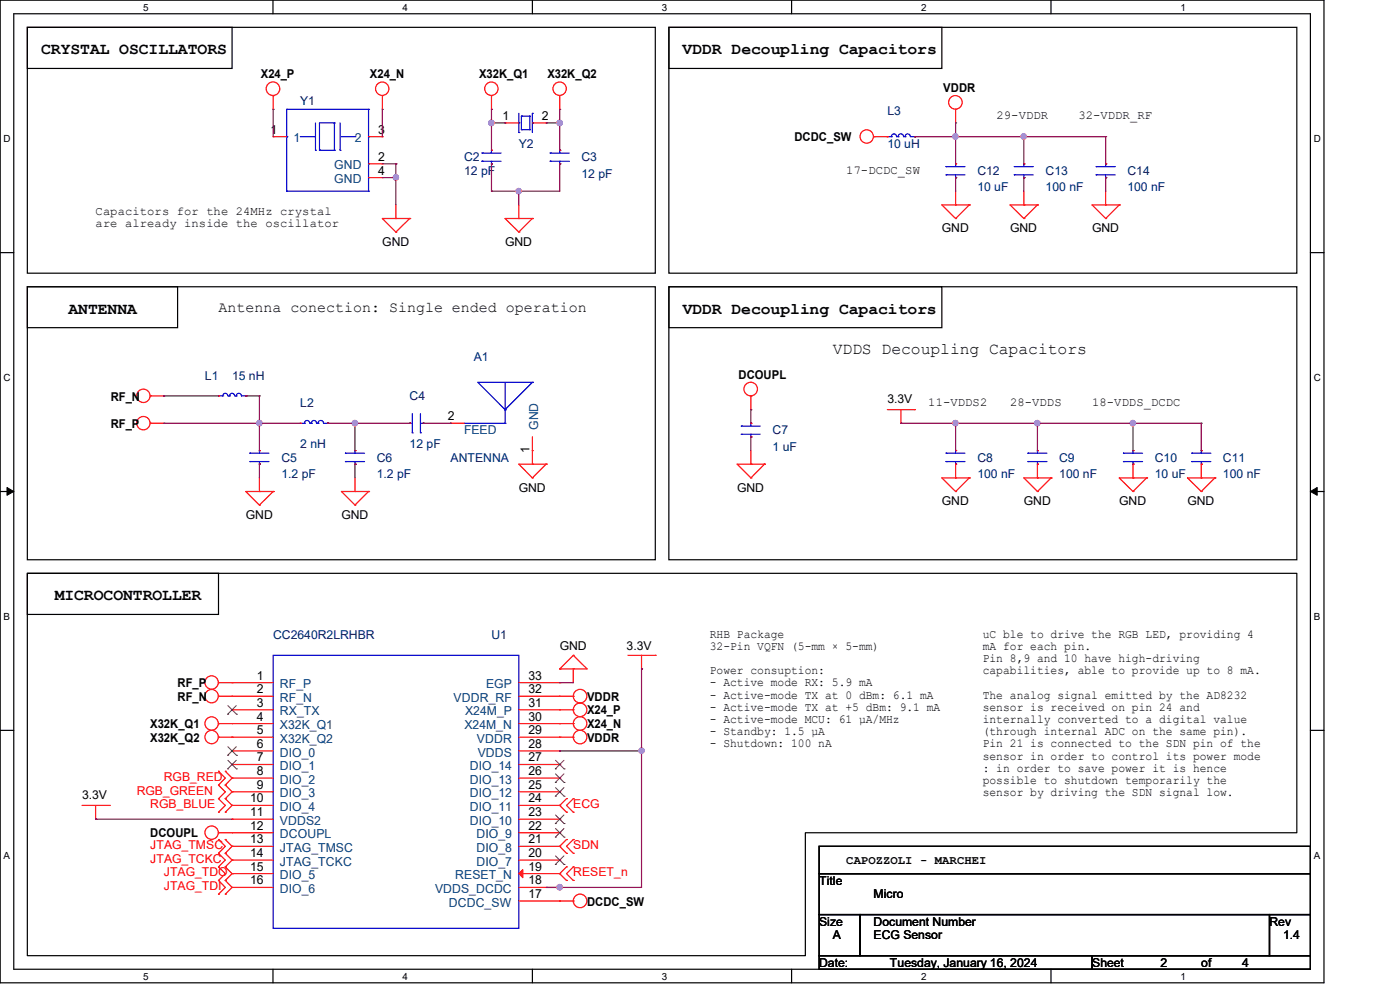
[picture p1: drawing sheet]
<svg xmlns="http://www.w3.org/2000/svg" width="297mm" height="210mm" viewBox="0 0 297 210" stroke-linecap="round" stroke-linejoin="round" font-family="sans-serif">
<path d="M0 0h280.9v208.5h-280.9zM2.9 2.9h275.1v202.7h-275.1z" fill="none" stroke="#000" stroke-width=".25"/>
<g fill="#fff">
<path d="M30.4 .3h1.1v2.4h-1.1z"/>
<path d="M30.4 205.9h1.1v2.3h-1.1z"/>
</g>
<path d="M57.9 0v2.9M57.9 205.6v2.9" fill="none" stroke="#000" stroke-width=".25"/>
<g fill="#fff">
<path d="M85.4 .3h1.1v2.4h-1.1z"/>
<path d="M85.4 205.9h1.1v2.3h-1.1z"/>
</g>
<path d="M112.9 0v2.9M112.9 205.6v2.9" fill="none" stroke="#000" stroke-width=".25"/>
<g fill="#fff">
<path d="M140.4 .3h1.2v2.4h-1.2z"/>
<path d="M140.4 205.9h1.2v2.3h-1.2z"/>
</g>
<path d="M167.9 0v2.9M167.9 205.6v2.9" fill="none" stroke="#000" stroke-width=".25"/>
<g fill="#fff">
<path d="M195.4 .3h1.2v2.4h-1.2z"/>
<path d="M195.4 205.9h1.2v2.3h-1.2z"/>
</g>
<path d="M223 0v2.9M223 205.6v2.9" fill="none" stroke="#000" stroke-width=".25"/>
<g fill="#fff">
<path d="M250.4 .3h1.2v2.4h-1.2z"/>
<path d="M250.4 205.9h1.2v2.3h-1.2z"/>
<path d="M.8 28.2h1.4v2.4h-1.4z"/>
<path d="M278.7 28.2h1.5v2.4h-1.5z"/>
<path d="M.8 78.9h1.4v2.3h-1.4z"/>
<path d="M278.7 78.9h1.5v2.3h-1.5z"/>
</g>
<path d="M0 53.6h2.9M278 53.6h2.9" fill="none" stroke="#000" stroke-width=".25"/>
<g fill="#fff">
<path d="M.8 129.6h1.3v2.3h-1.3z"/>
<path d="M278.7 129.6h1.4v2.3h-1.4z"/>
</g>
<path d="M0 104.3h2.9M278 104.3h2.9" fill="none" stroke="#000" stroke-width=".25"/>
<path d="M1.5 103.4l1.4 .9-1.4 .8zM278 104.3l1.4-.9v1.7z" fill="#000" stroke="#000" stroke-width=".21"/>
<g fill="#fff">
<path d="M.8 180.3h1.3v2.3h-1.3z"/>
<path d="M278.7 180.3h1.4v2.3h-1.4z"/>
</g>
<g fill="none" stroke="#000" stroke-width=".25">
<path d="M5.8 5.8h133.2v52.2h-133.2zM5.8 5.8h43.4v8.7h-43.4zM141.9 5.8h133.2v52.2h-133.2zM141.9 5.8h57.9v8.7h-57.9zM5.8 60.8h31.9v8.7h-31.9zM5.8 60.8h133.2v57.9h-133.2zM141.9 60.8h133.2v57.9h-133.2zM141.9 60.8h57.9v8.7h-57.9zM5.8 121.6h40.6v8.7h-40.6zM5.8 121.6h269.3v55.1h-104.2v26h-165.1zM0 154.9h2.9M278 154.9h2.9"/>
<path d="M173.8 179.5h104.2v5.8h-104.2zM173.8 185.3h104.2v8.7h-104.2zM173.8 194h8.7v8.7h-8.7zM182.5 194h86.8v8.7h-86.8zM269.3 194h8.7v8.7h-8.7zM173.8 202.7h57.9v2.9h-57.9zM231.7 202.7h46.3v2.9h-46.3z"/>
</g>
<g fill="none" stroke="#f00" stroke-width=".25">
<path d="M58 20.3h.1M58 29h.1M58 29h2.8M58 20.3v2.9M78.2 29h2.9M78.2 34.8h2.9M78.2 37.7h2.9M81.1 20.3h.1M81.1 34.8h.1M81.1 29h.1M81.1 37.7h.1M81.1 20.3v2.9"/>
<path d="M104.3 20.3h.1M104.3 34.8h.1M104.3 31.9h.1M104.3 20.3v2.9M107.1 26.1h.1M107.1 26.1h3M112.9 26.1h3M115.9 26.1h.1M118.7 20.3h.1M118.7 34.8h.1M118.7 31.9h.1M118.7 20.3v2.9"/>
<path d="M185.3 29h.1M185.3 29h3M188.3 29h.1M194 29h.1M202.7 23.2h.1M202.7 37.7h.1M202.7 34.8h.1M202.7 23.2v2.9M217.2 37.7h.1M217.2 34.8h.1M234.6 37.7h.1M234.6 34.8h.1"/>
<path d="M84 46.4h.1M84 49.2h.1M84 43.5v2.9M86.9 46.4h.1M86.9 46.4h-5.8l2.9 2.8M86.9 46.4l-2.9 2.8M110.1 46.4h.1M110.1 49.2h.1M110.1 43.5v2.9M112.9 46.4h.1M112.9 46.4h-5.8l3 2.8M112.9 46.4l-2.8 2.8"/>
<path d="M202.7 43.5h.1M202.7 46.4h.1M202.7 40.6v2.9M205.6 43.5h.1M205.6 43.5h-5.8l2.9 2.9M205.6 43.5l-2.9 2.9M217.2 43.5h.1M217.2 46.4h.1M217.2 40.6v2.9M220.1 43.5h.1M220.1 43.5h-5.8l2.9 2.9M220.1 43.5l-2.9 2.9"/>
<path d="M234.6 43.5h.1M234.6 46.4h.1M234.6 40.6v2.9M237.4 43.5h.1M237.4 43.5h-5.7l2.9 2.9M237.4 43.5l-2.8 2.9M31.9 84h.1M31.9 89.8h.1M31.9 84h2.9M31.9 89.8h2.9M46.4 84h.1M52.2 84h.1"/>
<path d="M55 98.5h.1M55 95.6h.1M63.7 89.8h.1M69.5 89.8h.1M75.3 98.5h.1M75.3 95.6h.1M86.9 89.8h.1M89.8 89.8h.1M95.6 89.8h.1M95.6 89.8h2.9M112.9 98.5h.1M112.9 95.6h.1"/>
<path d="M112.9 92.7v5.8M115.9 98.5h.1M115.9 98.5h-5.8l2.8 2.9M115.9 98.5l-3 2.9M159.3 84h.1M159.3 98.5h.1M159.3 92.7h.1M159.3 89.8h.1M159.3 84v2.9M159.3 95.6v2.9M162.2 98.5h.1M162.2 98.5h-5.8l2.9 2.9"/>
<path d="M162.2 98.5l-2.9 2.9M188.3 86.9h5.7M191.1 89.8h.1M191.1 86.9v2.9M194 86.9h.1M202.7 98.5h.1M202.7 95.6h.1M202.7 98.5v2.9M220.1 98.5h.1M220.1 95.6h.1M220.1 98.5v2.9M240.4 98.5h.1"/>
<path d="M240.4 95.6h.1M240.4 98.5v2.9M254.8 98.5h.1M254.8 95.6h.1M254.8 98.5v2.9M55 104.3h.1M55 107.1h.1M55 101.4v2.9M58 104.3h.1M58 104.3h-5.8l2.8 2.8M58 104.3l-3 2.8M75.3 104.3h.1"/>
<path d="M75.3 107.1h.1M75.3 101.4v2.9M78.2 104.3h.1M78.2 104.3h-5.8l2.9 2.8M78.2 104.3l-2.9 2.8M112.9 101.4h.1M159.3 101.4h.1M202.7 101.4h.1M202.7 104.3h.1M205.6 101.4h.1M205.6 101.4h-5.8l2.9 2.9M205.6 101.4l-2.9 2.9"/>
<path d="M220.1 101.4h.1M220.1 104.3h.1M223 101.4h.1M223 101.4h-5.8l2.9 2.9M223 101.4l-2.9 2.9M240.4 101.4h.1M240.4 104.3h.1M243.2 101.4h.1M243.2 101.4h-5.8l3 2.9M243.2 101.4l-2.8 2.9M254.8 101.4h.1M254.8 104.3h.1"/>
<path d="M257.7 101.4h.1M257.7 101.4h-5.8l2.9 2.9M257.7 101.4l-2.9 2.9M121.6 139h.1M121.6 139l2.9 2.9h-5.8M121.6 139l-2.9 2.9M133.2 139h5.8M136.1 139v2.9M139 139h.1M46.4 153.5h.1M46.4 156.4h.1M46.4 147.7h.1"/>
<path d="M46.4 144.8h.1M46.4 153.5h11.6M46.4 156.4h11.6M46.4 147.7h11.6M46.4 144.8h11.6M49.2 144.8h.1M49.2 147.7h.1M49.2 150.6h.1M49.2 153.5h.1M49.2 156.4h.1M49.2 159.3h.1M49.2 150.6h8.8"/>
<path d="M49.2 159.3h8.8M110.1 153.5h11.5M110.1 156.4h11.5M110.1 150.6h11.5M110.1 147.7h11.5M110.1 144.8h8.6M110.1 159.3h8.6M118.7 141.9h.1M118.7 159.3h.1M118.7 156.4h.1M118.7 153.5h.1M118.7 150.6h.1"/>
<path d="M118.7 147.7h.1M118.7 144.8h.1M121.6 150.6h.1M121.6 153.5h.1M121.6 156.4h.1M121.6 147.7h.1M121.6 141.9h.1M121.6 141.9v2.9M136.1 141.9h.1M17.4 170.9h5.8M20.3 173.8h.1M20.3 170.9v2.9"/>
<path d="M23.2 170.9h.1M46.4 176.7h.1M46.4 178.1h.1M46.4 169.4h.1M46.4 172.3h.1M46.4 166.5h.1M46.4 163.6h.1M46.4 176.7h11.6M46.4 178.1l1.4 1.4-1.4 1.5M46.4 169.4l1.4 1.5-1.4 1.4M46.4 166.5l1.4 1.5-1.4 1.4M46.4 163.6l1.4 1.5-1.4 1.4"/>
<path d="M47.8 178.1h.1M47.8 172.3h.1M47.8 169.4h.1M47.8 166.5h.1M47.8 163.6h.1M47.8 178.1l1.4 1.4M47.8 169.4l1.4 1.5M47.8 166.5l1.4 1.5M47.8 163.6l1.4 1.5M49.2 162.2h.1M49.2 165.1h.1M49.2 168h.1"/>
<path d="M49.2 170.9h.1M49.2 173.8h.1M49.2 176.7h.1M49.2 179.5h.1M49.2 170.9h8.8M49.2 179.5l-1.4 1.5M49.2 170.9l-1.4 1.4M49.2 168l-1.4 1.4M49.2 165.1l-1.4 1.4M49.2 162.2h8.8M49.2 165.1h8.8M49.2 168h8.8"/>
<path d="M49.2 173.8h8.8M49.2 179.5h8.8M110.1 176.7h8.6M110.1 170.9h8.6M110.1 162.2h8.6M110.1 165.1h8.6M110.1 168h8.6M110.1 173.8h8.6M110.1 179.5h8.6M118.7 179.5h.1M118.7 176.7h.1M118.7 173.8h.1"/>
<path d="M118.7 170.9h.1M118.7 168h.1M118.7 165.1h.1M118.7 162.2h.1M118.7 170.9l1.5 1.4M118.7 179.5l1.5 1.5M120.2 169.4h.1M120.2 172.3h.1M120.2 178.1h.1M120.2 169.4l-1.5 1.5M120.2 178.1l-1.5 1.4M121.6 172.3h.1"/>
<path d="M121.6 169.4h.1M121.6 178.1h.1M121.6 169.4l-1.4 1.5 1.4 1.4M121.6 178.1l-1.4 1.4 1.4 1.5M46.4 181h.1M46.4 183.9h.1M46.4 186.8h.1M46.4 189.7h.1M46.4 181l1.4 1.5-1.4 1.4M46.4 183.9l1.4 1.4-1.4 1.5M46.4 186.8l1.4 1.5-1.4 1.4M47.8 181h.1"/>
<path d="M47.8 183.9h.1M47.8 186.8h.1M47.8 189.7h.1M47.8 181l1.4 1.5M47.8 183.9l1.4 1.4M47.8 186.8l1.4 1.5M49.2 182.5h.1M49.2 185.3h.1M49.2 188.3h.1M49.2 182.5l-1.4 1.4M49.2 185.3l-1.4 1.5M49.2 188.3l-1.4 1.4"/>
<path d="M49.2 182.5h8.8M49.2 185.3h8.8M49.2 188.3h8.8M110.1 191.1h11.5M110.1 182.5h8.6M110.1 185.3h8.6M110.1 188.3h8.6M118.7 191.1h.1M118.7 188.3h.1M118.7 185.3h.1M118.7 182.5h.1M118.7 185.3l1.5 1.5"/>
<path d="M120.2 183.9h.1M120.2 186.8h.1M120.2 181h.1M120.2 183.9l-1.5 1.4M121.6 191.1h.1M121.6 186.8h.1M121.6 183.9h.1M121.6 181h.1M121.6 183.9l-1.4 1.4 1.4 1.5"/>
<circle cx="57.9" cy="18.8" r="1.44"/>
<circle cx="81.1" cy="18.8" r="1.42"/>
<circle cx="104.2" cy="18.8" r="1.42"/>
<circle cx="118.7" cy="18.8" r="1.42"/>
<circle cx="183.9" cy="29" r="1.42"/>
<circle cx="202.7" cy="21.7" r="1.44"/>
<circle cx="30.4" cy="84" r="1.42"/>
<circle cx="30.4" cy="89.8" r="1.42"/>
<circle cx="159.3" cy="82.5" r="1.44"/>
<circle cx="44.9" cy="147.7" r="1.42"/>
<circle cx="44.9" cy="144.8" r="1.42"/>
<circle cx="44.9" cy="156.4" r="1.42"/>
<circle cx="44.9" cy="153.5" r="1.42"/>
<circle cx="123.1" cy="147.7" r="1.44"/>
<circle cx="123.1" cy="156.4" r="1.44"/>
<circle cx="123.1" cy="150.6" r="1.44"/>
<circle cx="123.1" cy="153.5" r="1.44"/>
<circle cx="44.9" cy="176.6" r="1.42"/>
<circle cx="123.1" cy="191.1" r="1.44"/>
</g>
<g fill="none" stroke="#00f" stroke-width=".25">
<path d="M60.8 23.2h.1M60.8 29h.1M60.8 23.2v17.4M60.8 23.2h17.4M63.7 29h2.9M66.6 29h.1M66.9 31.9h.1M66.9 26.1v5.8M67.8 31.9h.1M67.8 31.9h3.2M71 26.1h.1M71 31.9h.1"/>
<path d="M71 26.1h-3.2v5.8M71 26.1v5.8M72.1 31.9h.1M72.1 26.1v5.8M72.4 29h2.9M75.3 29h.1M78.2 23.2h.1M78.2 29h.1M78.2 34.8h.1M78.2 37.7h.1M78.2 23.2v17.4M102.2 34.2h.1"/>
<path d="M102.2 32.5h.1M102.2 34.2h4.1M102.2 32.5h4.1M104.3 31.9h.1M104.3 34.8h.1M104.3 31.9v.6M104.3 34.2v.6M110.1 28.1h.1M110.1 26.1h.1M110.1 24v4.1M110.6 27.5h.1M110.6 24.6h.1"/>
<path d="M110.6 24.6h1.8M110.6 27.5h1.8M110.6 24.6v2.9M112.4 24.6h.1M112.4 27.5h.1M112.4 24.6v2.9M112.9 24h.1M112.9 26.1h.1M112.9 24v4.1M116.7 34.2h.1M116.7 32.5h.1M116.7 34.2h4.1"/>
<path d="M116.7 32.5h4.1M118.7 31.9h.1M118.7 34.8h.1M118.7 31.9v.6M118.7 34.2v.6M188.3 29h.8M189.1 29h.1M190.2 29a.55 .55 0 0 0-.5-.6 .55 .55 0 0 0-.6 .6M190.2 29h.3M190.5 29h.1M191.7 29a.57 .57 0 0 0-.6-.6 .57 .57 0 0 0-.6 .6M191.7 29h.3"/>
<path d="M192 29h.1M193.1 29a.55 .55 0 0 0-.5-.6 .55 .55 0 0 0-.6 .6M193.2 29h.8M194 29h.1M200.7 37.1h.1M200.7 35.3h.1M200.7 37.1h4M200.7 35.3h4M202.7 34.8h.1M202.7 37.7h.1M202.7 34.8v.5M202.7 37.1v.6"/>
<path d="M215.2 37.1h.1M215.2 35.3h.1M215.2 37.1h4M215.2 35.3h4M217.2 34.8h.1M217.2 37.7h.1M217.2 34.8v.5M217.2 37.1v.6M232.5 37.1h.1M232.5 35.3h.1M232.5 37.1h4.1M232.5 35.3h4.1"/>
<path d="M234.6 34.8h.1M234.6 37.7h.1M234.6 34.8v.5M234.6 37.1v.6M60.8 40.6h.1M60.8 40.6h17.4M78.2 40.6h.1M46.4 84h.8M47.2 84a.55 .55 0 0 1 .6-.6 .55 .55 0 0 1 .5 .6h.4M47.2 84h.1M48.7 84a.55 .55 0 0 1 .5-.6 .55 .55 0 0 1 .6 .6h.3M48.7 84h.1"/>
<path d="M50.1 84a.55 .55 0 0 1 .6-.6 .55 .55 0 0 1 .5 .6M50.1 84h.1M51.3 84h.9M52.2 84h.1M53 97.9h.1M53 96.1h.1M53 97.9h4.1M53 96.1h4.1M55 95.6h.1M55 98.5h.1M55 95.6v.5M55 97.9v.6"/>
<path d="M63.7 89.8h.9M64.6 89.8h.1M65.7 89.8a.55 .55 0 0 0-.5-.6 .55 .55 0 0 0-.6 .6M65.7 89.8h.3M66 89.8h.1M67.1 89.8a.55 .55 0 0 0-.5-.6 .55 .55 0 0 0-.6 .6M67.2 89.8h.3M67.5 89.8h.1M68.6 89.8a.57 .57 0 0 0-.5-.6 .57 .57 0 0 0-.6 .6M68.7 89.8h.8M69.5 89.8h.1M73.3 97.9h.1"/>
<path d="M73.3 96.1h.1M73.3 97.9h4M73.3 96.1h4M75.3 95.6h.1M75.3 98.5h.1M75.3 95.6v.5M75.3 97.9v.6M86.9 89.8h.1M86.9 89.8h.6M87.5 91.8h.1M87.5 87.8v4M89.2 91.8h.1"/>
<path d="M89.2 87.8v4M89.2 89.8h.6M89.8 89.8h.1M98.5 89.8h8.6M107.1 89.8h.1M107.1 86.9h.1M107.1 81.1v8.7M112.9 81.1h.1M112.9 81.1l-5.8 5.8M112.9 81.1h-11.5l5.7 5.8M157.3 92.1h.1M157.3 90.4h.1"/>
<path d="M157.3 92.1h4M157.3 90.4h4M159.3 89.8h.1M159.3 92.7h.1M159.3 89.8v.6M159.3 92.1v.6M200.7 97.9h.1M200.7 96.1h.1M200.7 97.9h4M200.7 96.1h4M202.7 95.6h.1M202.7 98.5h.1"/>
<path d="M202.7 95.6v.5M202.7 97.9v.6M218.1 97.9h.1M218.1 96.1h.1M218.1 97.9h4M218.1 96.1h4M220.1 95.6h.1M220.1 98.5h.1M220.1 95.6v.5M220.1 97.9v.6M238.3 97.9h.1M238.3 96.1h.1"/>
<path d="M238.3 97.9h4.1M238.3 96.1h4.1M240.4 95.6h.1M240.4 98.5h.1M240.4 95.6v.5M240.4 97.9v.6M252.8 97.9h.1M252.8 96.1h.1M252.8 97.9h4.1M252.8 96.1h4.1M254.8 95.6h.1M254.8 98.5h.1"/>
<path d="M254.8 95.6v.5M254.8 97.9v.6M58 139h52.1v57.9h-52.1z"/>
</g>
<g fill="none" stroke="#804000" stroke-width=".21">
<path d="M48.3 151.5h.1M48.3 149.7l1.9 1.8M48.3 158.4l1.9 1.8M50.1 149.7l-1.8 1.8M50.1 158.4l-1.8 1.8M50.2 151.5h.1M48.3 160.2h.1M48.3 163.1h.1M48.3 161.3l1.9 1.8M50.1 161.3l-1.8 1.8M50.2 160.2h.1M50.2 163.1h.1"/>
<path d="M117.8 177.6h.1M117.8 174.7h.1M117.8 168.9h.1M117.8 166h.1M117.8 163.1h.1M117.9 175.8l1.8 1.8M117.9 172.9l1.8 1.8M117.9 167.1l1.8 1.8M117.9 164.2l1.8 1.8M117.9 161.3l1.8 1.8M119.6 175.8l-1.8 1.8M119.6 172.9l-1.8 1.8"/>
<path d="M119.6 167.1l-1.8 1.8M119.6 164.2l-1.8 1.8M119.6 161.3l-1.8 1.8M119.7 177.6h.1M119.7 174.7h.1M119.7 168.9h.1M119.7 166h.1M119.7 163.1h.1M117.8 183.4h.1M117.9 181.6l1.8 1.8M119.6 181.6l-1.8 1.8M119.7 183.4h.1"/>
</g>
<path d="M110.1 185.3l.8-.8v1.7z" fill="#f00" stroke="#f00" stroke-width=".25"/>
<g fill="none" stroke="#800040" stroke-width=".25">
<path d="M58 23.2h.1M58 23.2v5.8M81.1 23.2h.1M81.1 23.2v5.8M81.1 34.8h2.9M81.1 37.7h2.9M84 34.8h.1M84 37.7h.1M84 34.8v8.7M104.3 23.2h.1M104.3 26.1h.1M104.3 34.8h.1"/>
<path d="M104.3 23.2v8.7M104.3 34.8v5.8M104.3 26.1h2.8M107.1 26.1h.1M115.9 26.1h2.8M118.7 23.2h.1M118.7 34.8h.1M118.7 26.1h.1M118.7 23.2v8.7M118.7 34.8v5.8h-14.4M194 29h.1M194 29h40.6"/>
<path d="M202.7 26.1h.1M202.7 29h.1M202.7 37.7h.1M202.7 26.1v8.7M202.7 37.7v2.9M217.2 29h.1M217.2 37.7h.1M217.2 29v5.8M217.2 37.7v2.9M234.6 29h.1M234.6 37.7h.1M234.6 29v5.8"/>
<path d="M234.6 37.7v2.9M104.3 40.6h.1M110.1 40.6h.1M110.1 40.6v2.9M34.8 84h.1M34.8 89.8h.1M34.8 84h11.6M34.8 89.8h28.9M52.2 84h.1M52.2 84h2.8M55 84h.1M55 89.8h.1"/>
<path d="M55 98.5h.1M55 84v11.6M55 98.5v2.9M69.5 89.8h.1M69.5 89.8h17.4M75.3 89.8h.1M75.3 98.5h.1M75.3 89.8v5.8M75.3 98.5v2.9M89.8 89.8h5.8M95.6 89.8h.1M159.3 86.9h.1"/>
<path d="M159.3 92.7h.1M159.3 86.9v2.9M159.3 92.7v2.9M191.1 89.8h.1M191.1 89.8h63.7M202.7 89.8h.1M202.7 89.8v5.8M220.1 89.8h.1M220.1 89.8v5.8M240.4 89.8h.1M240.4 89.8v5.8M254.8 89.8h.1"/>
<path d="M254.8 89.8v5.8M118.7 159.3h.1M118.7 144.8h.1M118.7 159.3h17.4M118.7 144.8h2.9M136.1 141.9h.1M136.1 159.3h.1M136.1 141.9v46.4h-20.2M20.3 173.8h.1M20.3 173.8h28.9M115.9 188.3h.1M118.7 188.3h.1"/>
</g>
<g fill="#f0f" stroke="#f0f" stroke-width=".25">
<circle cx="55" cy="89.8" r=".56"/>
<circle cx="75.3" cy="89.8" r=".57"/>
<circle cx="104.2" cy="26.1" r=".57"/>
<circle cx="110" cy="40.6" r=".56"/>
<circle cx="220.1" cy="89.8" r=".57"/>
<circle cx="202.7" cy="89.8" r=".56"/>
<circle cx="240.3" cy="89.8" r=".56"/>
<circle cx="217.2" cy="29" r=".56"/>
<circle cx="202.7" cy="29" r=".56"/>
<circle cx="118.7" cy="188.2" r=".57"/>
<circle cx="136.1" cy="159.3" r=".56"/>
<circle cx="118.7" cy="26.1" r=".57"/>
<circle cx="84" cy="37.6" r=".56"/>
</g>
<g font-size="3.5">
<text x="8.7" y="11.6">CRYSTAL OSCILLATORS</text>
<text x="144.8" y="11.6">VDDR Decoupling Capacitors</text>
<text x="14.5" y="66.5">ANTENNA</text>
<text x="144.8" y="66.5">VDDR Decoupling Capacitors</text>
<text x="176.7" y="75.2">VDDS Decoupling Capacitors</text>
<text x="11.6" y="127.4">MICROCONTROLLER</text>
</g>
<text font-size="3.2" x="46.4" y="66.2">Antenna conection: Single ended operation</text>
<g font-size="2.6">
<text x="55.3" y="16.6">X24_P</text>
<text x="78.5" y="16.6">X24_N</text>
<text x="101.6" y="16.6">X32K_Q1</text>
<text x="116.1" y="16.6">X32K_Q2</text>
<text x="200.1" y="19.5">VDDR</text>
<text x="57.4" y="28.4">1</text>
<text x="80.2" y="28.4">3</text>
<text x="106.6" y="25.4">1</text>
<text x="115" y="25.4">2</text>
<text x="168.5" y="29.9">DCDC_SW</text>
<text x="211.4" y="25.3">29-VDDR</text>
<text x="228.8" y="25.3">32-VDDR_RF</text>
<text x="80.2" y="34.1">2</text>
<text x="80.2" y="37">4</text>
<text x="179.5" y="36.8">17-DCDC_SW</text>
<text x="20.3" y="45.6">Capacitors for the 24MHz crystal</text>
<text x="20.3" y="48.1">are already inside the oscillator</text>
<text x="81.1" y="52.2">GND</text>
<text x="107.1" y="52.2">GND</text>
<text x="199.8" y="49.3">GND</text>
<text x="214.3" y="49.3">GND</text>
<text x="231.7" y="49.3">GND</text>
<text x="156.7" y="80.3">DCOUPL</text>
<text x="23.5" y="85">RF_N</text>
<text x="95" y="89.2">2</text>
<text x="188.3" y="85.5">3.3V</text>
<text x="196.9" y="86.1">11-VDDS2</text>
<text x="214.3" y="86.1">28-VDDS</text>
<text x="231.7" y="86.1">18-VDDS_DCDC</text>
<text x="23.5" y="90.8">RF_P</text>
<text x="112.3" y="96.1" transform="rotate(-90 112.3 96.1)">1</text>
<text x="110.1" y="104.3">GND</text>
<text x="156.4" y="104.3">GND</text>
<text x="199.8" y="107.2">GND</text>
<text x="217.2" y="107.2">GND</text>
<text x="237.4" y="107.2">GND</text>
<text x="251.9" y="107.2">GND</text>
<text x="52.2" y="110.1">GND</text>
<text x="72.4" y="110.1">GND</text>
<text x="118.7" y="137.9">GND</text>
<text x="132.9" y="137.9">3.3V</text>
<text x="150.6" y="135.3">RHB Package</text>
<text x="150.6" y="137.9">32-Pin VQFN (5-mm × 5-mm)</text>
<text x="208.5" y="135.3">uC ble to drive the RGB LED, providing 4</text>
<text x="208.5" y="137.9">mA for each pin.</text>
<text x="150.6" y="143">Power consuption:</text>
<text x="208.5" y="140.5">Pin 8,9 and 10 have high-driving</text>
<text x="208.5" y="143">capabilities, able to provide up to 8 mA.</text>
<text x="37.7" y="148.7">RF_N</text>
<text x="37.7" y="145.8">RF_P</text>
<text x="54.5" y="144.2">1</text>
<text x="54.5" y="147.1">2</text>
<text x="54.5" y="149.9">3</text>
<text x="112.1" y="149.9">31</text>
<text x="112.1" y="147.1">32</text>
<text x="112.1" y="144.2">33</text>
<text x="124.5" y="148.7">VDDR</text>
<text x="150.6" y="145.6">- Active mode RX: 5.9 mA</text>
<text x="150.6" y="148.2">- Active-mode TX at 0 dBm: 6.1 mA</text>
<text x="208.5" y="148.2">The analog signal emitted by the AD8232</text>
<text x="31.9" y="154.5">X32K_Q1</text>
<text x="54.5" y="152.9">4</text>
<text x="54.5" y="155.7">5</text>
<text x="112.1" y="155.7">29</text>
<text x="112.1" y="152.9">30</text>
<text x="124.5" y="151.6">X24_P</text>
<text x="124.5" y="154.5">X24_N</text>
<text x="150.6" y="150.8">- Active-mode TX at +5 dBm: 9.1 mA</text>
<text x="150.6" y="153.4">- Active-mode MCU: 61 µA/MHz</text>
<text x="150.6" y="156">- Standby: 1.5 µA</text>
<text x="208.5" y="150.8">sensor is received on pin 24 and</text>
<text x="208.5" y="153.4">internally converted to a digital value</text>
<text x="208.5" y="156">(through internal ADC on the same pin).</text>
<text x="31.9" y="157.4">X32K_Q2</text>
<text x="54.5" y="158.7">6</text>
<text x="54.5" y="161.5">7</text>
<text x="112.1" y="161.5">27</text>
<text x="112.1" y="158.7">28</text>
<text x="124.5" y="157.4">VDDR</text>
<text x="150.6" y="158.5">- Shutdown: 100 nA</text>
<text x="208.5" y="158.5">Pin 21 is connected to the SDN pin of the</text>
<text x="208.5" y="161.1">sensor in order to control its power mode</text>
<text x="54.5" y="164.4">8</text>
<text x="54.5" y="167.3">9</text>
<text x="112.1" y="167.3">25</text>
<text x="112.1" y="164.4">26</text>
<text x="208.5" y="163.7">: in order to save power it is hence</text>
<text x="208.5" y="166.3">possible to shutdown temporarily the</text>
<text x="17.4" y="169.4">3.3V</text>
<text x="53" y="170.2">10</text>
<text x="53" y="173.1">11</text>
<text x="112.1" y="173.1">23</text>
<text x="112.1" y="170.2">24</text>
<text x="208.5" y="168.9">sensor by driving the SDN signal low.</text>
<text x="31.9" y="177.6">DCOUPL</text>
<text x="53" y="176">12</text>
<text x="53" y="178.9">13</text>
<text x="112.1" y="178.9">21</text>
<text x="112.1" y="176">22</text>
<text x="53" y="181.8">14</text>
<text x="53" y="184.7">15</text>
<text x="112.1" y="184.7">19</text>
<text x="112.1" y="181.8">20</text>
<text x="179.5" y="183.4">CAPOZZOLI - MARCHEI</text>
<text x="53" y="187.6">16</text>
<text x="112.1" y="190.5">17</text>
<text x="112.1" y="187.6">18</text>
<text x="173.8" y="187.7">Title</text>
<text x="185.3" y="190.6">Micro</text>
<text x="124.5" y="192.1">DCDC_SW</text>
<text x="173.8" y="196.3">Size</text>
<text x="185.3" y="196.3">Document Number</text>
<text x="269.3" y="196.3">Rev</text>
<text x="176.7" y="199.3">A</text>
<text x="185.3" y="199.3">ECG Sensor</text>
<text x="272.2" y="199.3">1.4</text>
<text x="173.8" y="205.1">Date:</text>
<text x="188.8" y="205.1">Tuesday, January 16, 2024</text>
<text x="231.7" y="205.1">Sheet</text>
<text x="246.2" y="205.1">2</text>
<text x="254.8" y="205.1">of</text>
<text x="263.5" y="205.1">4</text>
</g>
<g font-size="2.6" fill="#000080">
<text x="63.7" y="22.4">Y1</text>
<text x="188.3" y="24.3">L3</text>
<text x="98.5" y="34.2">C2</text>
<text x="110.1" y="31.3">Y2</text>
<text x="123.4" y="34.2">C3</text>
<text x="188.3" y="31.3">10 uH</text>
<text x="98.5" y="37.1">12 pF</text>
<text x="123.4" y="37.7">12 pF</text>
<text x="207.3" y="37.1">C12</text>
<text x="207.3" y="40.6">10 uF</text>
<text x="221.8" y="37.1">C13</text>
<text x="221.8" y="40.6">100 nF</text>
<text x="239.2" y="37.1">C14</text>
<text x="239.2" y="40.6">100 nF</text>
<text x="100.5" y="76.5">A1</text>
<text x="43.5" y="80.5">L1</text>
<text x="49.2" y="80.5">15 nH</text>
<text x="63.7" y="86.3">L2</text>
<text x="86.9" y="84.9">C4</text>
<text x="63.7" y="95">2 nH</text>
<text x="86.9" y="95">12 pF</text>
<text x="163.9" y="92.1">C7</text>
<text x="163.9" y="95.6">1 uF</text>
<text x="59.7" y="97.9">C5</text>
<text x="59.7" y="101.4">1.2 pF</text>
<text x="79.9" y="97.9">C6</text>
<text x="79.9" y="101.4">1.2 pF</text>
<text x="95.6" y="97.9">ANTENNA</text>
<text x="207.3" y="97.9">C8</text>
<text x="207.3" y="101.4">100 nF</text>
<text x="224.7" y="97.9">C9</text>
<text x="224.7" y="101.4">100 nF</text>
<text x="245" y="97.9">C10</text>
<text x="245" y="101.4">10 uF</text>
<text x="259.5" y="97.9">C11</text>
<text x="259.5" y="101.4">100 nF</text>
<text x="58" y="135.6">CC2640R2LRHBR</text>
<text x="104.3" y="135.6">U1</text>
</g>
<g font-size="2.6" fill="#004080">
<text x="62.3" y="30.2">1</text>
<text x="70.9" y="35.9">GND</text>
<text x="75.3" y="30.2">2</text>
<text x="70.9" y="38.9">GND</text>
<text x="98.5" y="92.1">FEED</text>
<text x="114.2" y="91.2" transform="rotate(-90 114.2 91.2)">GND</text>
<text x="59.4" y="146">RF_P</text>
<text x="59.4" y="148.9">RF_N</text>
<text x="96.2" y="148.9">VDDR_RF</text>
<text x="103.1" y="146">EGP</text>
<text x="59.4" y="151.8">RX_TX</text>
<text x="59.4" y="154.7">X32K_Q1</text>
<text x="98.5" y="154.7">X24M_N</text>
<text x="98.7" y="151.8">X24M_P</text>
<text x="59.4" y="157.6">X32K_Q2</text>
<text x="59.4" y="160.5">DIO_0</text>
<text x="101.2" y="157.6">VDDR</text>
<text x="101.3" y="160.5">VDDS</text>
<text x="59.4" y="163.4">DIO_1</text>
<text x="59.4" y="166.2">DIO_2</text>
<text x="99.7" y="166.2">DIO_13</text>
<text x="99.7" y="163.4">DIO_14</text>
<text x="59.4" y="169.2">DIO_3</text>
<text x="59.4" y="172">DIO_4</text>
<text x="99.7" y="172">DIO_11</text>
<text x="99.7" y="169.2">DIO_12</text>
<text x="59.4" y="175">VDDS2</text>
<text x="59.4" y="177.8">DCOUPL</text>
<text x="99.7" y="175">DIO_10</text>
<text x="101.1" y="177.8">DIO_9</text>
<text x="59.4" y="180.7">JTAG_TMSC</text>
<text x="59.4" y="183.6">JTAG_TCKC</text>
<text x="101.1" y="183.6">DIO_7</text>
<text x="101.1" y="180.7">DIO_8</text>
<text x="59.4" y="186.5">DIO_5</text>
<text x="59.4" y="189.4">DIO_6</text>
<text x="92.3" y="189.4">VDDS_DCDC</text>
<text x="96.6" y="186.5">RESET_N</text>
<text x="95.2" y="192.3">DCDC_SW</text>
</g>
<g font-size="2.6" fill="#f00">
<text x="34.8" y="165.6">RGB_RED</text>
<text x="29" y="168.6">RGB_GREEN</text>
<text x="31.9" y="171.4">RGB_BLUE</text>
<text x="121.6" y="171.4">ECG</text>
<text x="31.9" y="180.1">JTAG_TMSC</text>
<text x="31.9" y="183">JTAG_TCKC</text>
<text x="34.8" y="185.9">JTAG_TDO</text>
<text x="121.6" y="185.9">RESET_n</text>
<text x="121.6" y="180.1">SDN</text>
<text x="34.8" y="188.8">JTAG_TDI</text>
</g>
<g font-size="2.1">
<text x="30.4" y="2.2">5</text>
<text x="85.4" y="2.2">4</text>
<text x="140.4" y="2.2">3</text>
<text x="195.4" y="2.2">2</text>
<text x="250.4" y="2.2">1</text>
<text x=".8" y="30.1">D</text>
<text x="278.7" y="30.1">D</text>
<text x=".8" y="80.8">C</text>
<text x="278.7" y="80.8">C</text>
<text x=".8" y="131.5">B</text>
<text x="278.7" y="131.5">B</text>
<text x=".8" y="182.2">A</text>
<text x="278.7" y="182.2">A</text>
<text x="30.4" y="207.8">5</text>
<text x="85.4" y="207.8">4</text>
<text x="140.4" y="207.8">3</text>
<text x="195.4" y="207.8">2</text>
<text x="250.4" y="207.8">1</text>
</g>
</svg>
